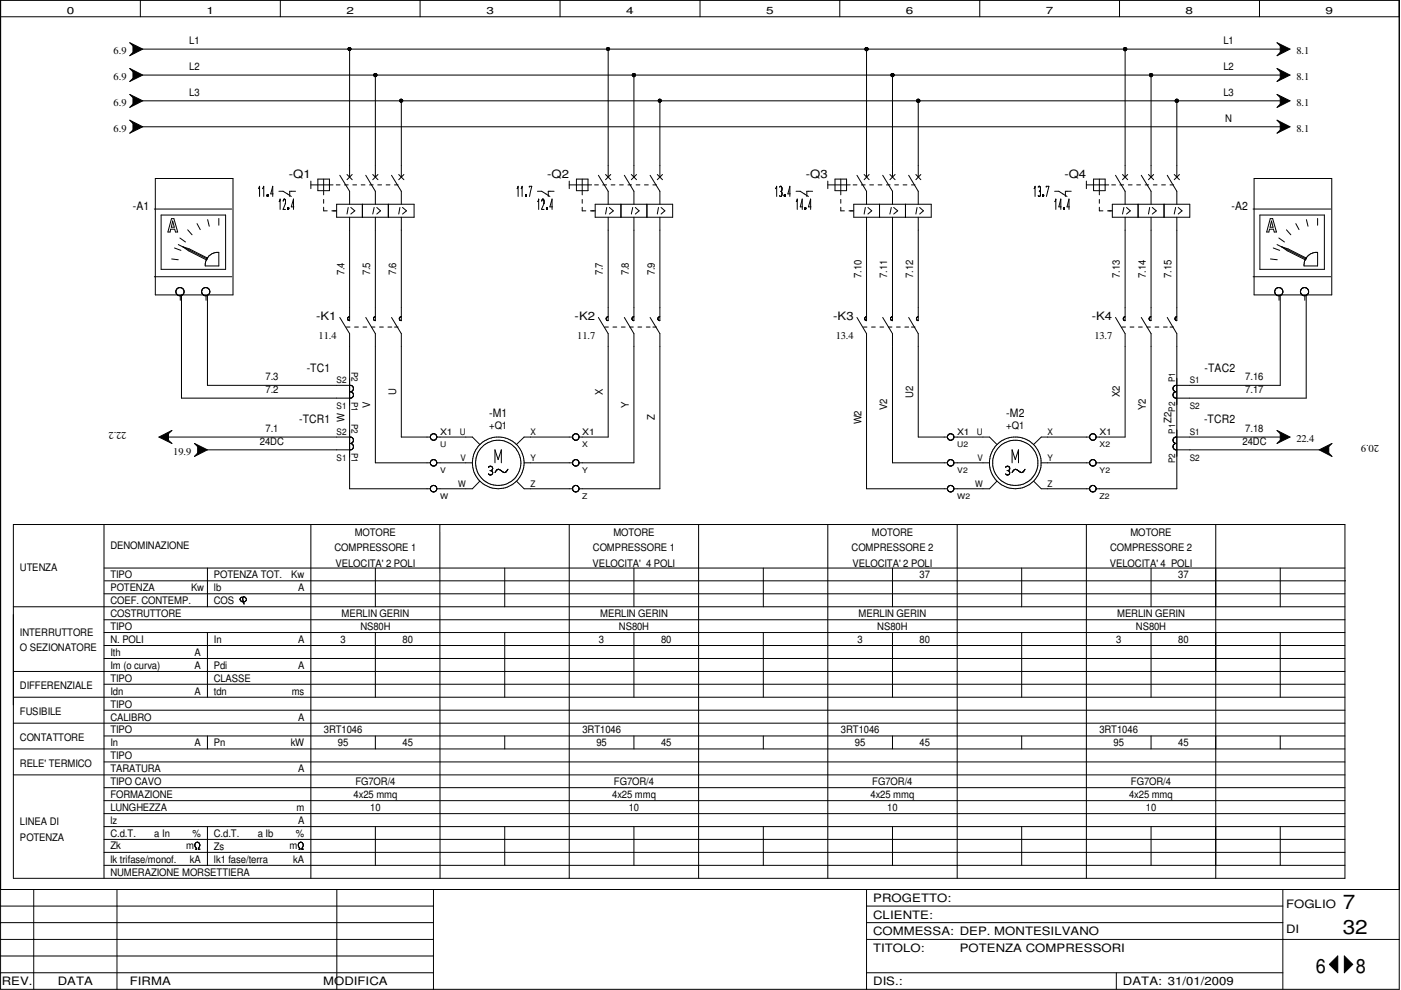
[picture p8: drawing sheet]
<svg xmlns="http://www.w3.org/2000/svg" width="297mm" height="210mm" viewBox="0 0 297 210" stroke-linecap="round" stroke-linejoin="round" font-family="sans-serif">
<g fill="none" stroke="#000" stroke-width=".21">
<path d="M.1 0h296.6v209.8h-296.6zM.1 3.6h296.6M27.5 9.1l2.8 1.3-2.8 1.4 .7-.7v-1.4zM27.5 14.5l2.8 1.4-2.8 1.4 .7-.7v-1.4zM29.8 0v3.6M30.3 10.4h241.1M30.3 15.9h241.1M59.4 0v3.6M74.1 10.4v27.1M79.6 15.9v21.6M89.1 0v3.6M118.7 0v3.6"/>
<path d="M128.9 10.4v27.1M134.4 15.9v21.6M148.4 0v3.6M178.1 0v3.6M183.7 10.4v27.1M189.2 15.9v21.6M207.7 0v3.6M237.4 0v3.6M238.5 10.4v27.1M244 15.9v21.6M267 0v3.6M270.8 9.1l2.7 1.3-2.7 1.4 .6-.7v-1.4z"/>
<path d="M270.8 14.5l2.7 1.4-2.7 1.4 .6-.7v-1.4zM27.5 20l2.8 1.4-2.8 1.4 .7-.7v-1.4zM27.5 25.5l2.8 1.4-2.8 1.3 .7-.6v-1.4zM30.3 21.4h241.1M30.3 26.9h241.1M32.9 37.8h16.5v24.7h-16.5zM65.9 38.4v1.6M65.9 39.2h4.7M67.4 38h2.4v2.4h-2.4zM68.6 38v2.4M71.3 39.2h.8M72 37.2l2.1 3.4v2.7"/>
<path d="M73 39.2h.8M73.6 37l1.1 1.1M74.7 37l-1.1 1.1M74.8 39.2h.8M76.6 39.2h.8M77.6 37.2l2 3.4v2.7M78.4 39.2h.7M79 37l1.1 1.1M80.1 39.2h.8M80.1 37l-1.1 1.1M81.9 39.2h.8M83 37.2l2.1 3.4v2.7"/>
<path d="M83.6 39.2h.8M84.5 37l1.1 1.1M85.1 21.4v16.1M85.6 37l-1.1 1.1M109.8 39.6l.1 2.1M109.8 39.7l-.2 .3M110.7 39.8l-.2 .2M110.7 39.5v2.2M110.7 39.6v.1M112.2 39.7v-.2h.5l-.4 2.2M120.7 38.4v1.6M120.7 39.2h4.7"/>
<path d="M122.2 38h2.5v2.4h-2.5zM123.4 38v2.4M126.1 39.2h.8M126.9 37.2l2 3.4v2.7M127.8 39.2h.8M128.4 37l1.1 1.1M129.5 37l-1.1 1.1M129.6 39.2h.8M131.4 39.2h.8M132.4 37.2l2 3.4v2.7M133.1 39.2h.8M133.9 37l1.1 1.1"/>
<path d="M134.9 39.2h.8M135 37l-1.1 1.1M136.6 39.2h.9M137.8 37.2l2.1 3.4v2.7M138.4 39.2h.8M139.4 37l1.1 1.1M139.9 21.4v16.1M140.5 37l-1.1 1.1M165.3 39.7l.3-.2 .2 .6-.2 .4 .2 .9-.2 .3-.3-.3M165.8 39.9v.1M175.5 38.4v1.6M175.5 39.2h4.8"/>
<path d="M177 38h2.5v2.4h-2.5zM178.3 38v2.4M180.9 39.2h.8M181.7 37.2l2 3.4v2.7M182.6 39.2h.8M183.2 37l1.1 1.1M184.3 37l-1.1 1.1M184.4 39.2h.8M186.2 39.2h.8M187.2 37.2l2 3.4v2.7M188 39.2h.7M188.7 37l1.1 1.1"/>
<path d="M189.7 39.2h.8M189.8 37l-1.1 1.1M191.5 39.2h.8M192.7 37.2l2 3.4v2.7M193.2 39.2h.8M194.2 37l1 1.1M194.7 21.4v16.1M195.2 37l-1 1.1M219.5 39.5v2.2M219.5 39.6l-.3 .4M220.1 39.7l.3-.2 .2 .3v.5l-.2 .3M221.8 39.7v-.2h.6l-.5 2.2"/>
<path d="M230.3 38.4v1.6M230.3 39.2h4.8M231.9 38h2.4v2.4h-2.4zM233.1 38v2.4M235.7 39.2h.8M236.5 37.2l2 3.4v2.7M237.4 39.2h.8M238 37l1.1 1.1M239.1 37l-1.1 1.1M239.2 39.2h.8M241 39.2h.8M242 37.2l2 3.4v2.7"/>
<path d="M242.8 39.2h.7M243.5 37l1.1 1.1M244.5 39.2h.8M244.6 37l-1.1 1.1M246.3 39.2h.8M247.5 37.2l2 3.4v2.7M248.1 39.2h.7M249 37l1.1 1.1M249.5 21.4v16.1M250.1 37l-1.1 1.1M265.9 37.8h16.5v24.7h-16.5zM270.8 20l2.7 1.4-2.7 1.4 .6-.7v-1.4z"/>
<path d="M270.8 25.5l2.7 1.4-2.7 1.3 .6-.6v-1.4zM32.7 44.3h16.4M32.7 58.7h16.4M34.2 45.6h13.6v11.5h-13.6zM36.4 46.4h.5l.8 2.8h-.5l-.2-.6h-.8l-.1 .6h-.5zM36.4 54.9l1.4 .2M36.6 46.9l.4 1.3h-.7zM37 52.6l1.4 .5M37.8 51.9l6.1 3M38.1 50.5l1.2 .8M38.8 52.3l1.4 .5 3.8 1.9-.2 .4-3.8-1.9zM39.8 48.7l.9 1.1"/>
<path d="M41.8 47.4l.7 1.3M44 46.6l.4 1.4M44.3 54.3l.3-.2a2.79 2.79 0 0 1 1.8-.6v2.9h-2.9a2.75 2.75 0 0 1 .8-2.1zM46.4 46.3v1.5M54.8 40l.2-.5v2.2M55.7 40l.2-.5v2.2M56.7 41.3l-.1 .1M56.7 41.2l-.1 .3M56.7 41.2l-.1 .2M56.8 41.2l-.1 .5M56.8 41.2l-.2 .3M56.8 41.2v.1"/>
<path d="M56.8 41.3v.3l-.1 .1M56.8 41.4l-.1 .3M56.8 41.5l-.1 .2M56.8 41.3l-.1 .3M57.9 41.1h-.5l.4-1.6v2.2M59.1 40.6h.9l1.8 1.1M59.3 42.5l-.1 .3M59.4 42.2v2.2M59.4 42.3l-.1 .1M60 42.7l.2-.4 .2-.1 .1 .9-.5 1.3h.5M60.2 42.2h.1M61 44h.1"/>
<path d="M61 44.4h.1M61.1 44h.1M61.1 44v.4M61.1 44l-.1 .1M61.1 44l-.1 .2M61.2 44h.1M61.2 44l-.2 .4M61.2 44l-.2 .3M61.2 44l-.1 .4M61.2 44.2l-.1 .2M61.2 44.1l-.1 .3M62.3 43.9h-.5l.4-1.7v2.2"/>
<path d="M62.6 40.6h-1.2v1.1M68.6 40.6v.7M68.6 42.3v.8M68.6 43.9v.8h.8M70.4 44.7h1M71.4 43.3h16.4v2.8h-16.4zM73.8 44l-.2 1.4M74.1 46.1v21.9l-.4-.3 .2-.5M74.4 44l.8 .7-.8 .7M76.8 43.3v2.8M79.3 44l-.3 1.4M79.6 46.1v21.9l-.4-.3v-.4l.3-.1"/>
<path d="M79.9 44l.8 .7-.8 .7M82.3 43.3v2.8M84.8 44l-.3 1.4M85.1 46.1v21.9l-.3-.1M85.3 44l.9 .7-.9 .7M111.5 41.6v.1M111.5 41.2h.1M111.5 41.7h.1M111.5 41.2v.4M111.5 41.7l.1-.2v.2M111.5 41.2v.3l.1-.3M111.5 41.2v.2"/>
<path d="M111.6 41.2v.1M111.6 41.3h.1M111.6 41.3l-.1 .3M111.6 41.2l-.1 .4M111.6 41.3v.4M111.6 41.4l-.1 .3M111.6 41.3l-.1 .4M114 40.6h.8l1.8 1.1M114.2 42.2v2.2M114.2 42.3l-.2 .5M115.3 42.4a2.52 2.52 0 0 1-.5 2h.6M115.3 42.3l-.2-.1-.3 .5"/>
<path d="M115.3 42.3v.1M115.3 42.5h.1M115.4 43.1h-.1M115.9 44.4h.1M115.9 44h.1M115.9 44v.4M115.9 44v.1M115.9 44v.3l.1-.3M115.9 44v.2M116 44.1h.1M116 44v.1M116 44l-.1 .4"/>
<path d="M116 44.3l-.1 .1M116 44.1v.2M116 44.2l-.1 .2M116 44.1l-.1 .3M117.1 43.9h-.5l.4-1.7v2.2M117.5 40.6h-1.3v1.1M123.4 43.9v.8h.8M123.4 40.6v.7M123.4 42.3v.8M125.2 44.7h1M126.2 43.3h16.4v2.8h-16.4zM128.6 44l-.2 1.4"/>
<path d="M128.9 46.1v21.9l-.3-.2v-.4l.3-.3M129.2 44l.8 .7-.8 .7M131.7 43.3v2.8M134.2 44l-.3 1.4M134.4 46.1v21.9l-.3-.2M134.7 44l.8 .7-.8 .7M137.2 43.3v2.8M139.6 44l-.2 1.4M139.9 46.1v21.9l-.3-.1-.1-.5M140.2 44l.8 .7-.8 .7M164.4 40l.3-.5v2.2M165.5 40.6h.1"/>
<path d="M165.7 40.5h.1M165.7 40.7h.1M165.8 41.2h.1M166.3 41.6h.1M166.3 41.2h.1M166.3 41.7h.1M166.3 41.2v.4M166.3 41.6v.1M166.3 41.2v.2M166.4 41.2l-.1 .3M166.4 41.2l-.1 .2M166.4 41.3h.1"/>
<path d="M166.4 41.2v.1M166.4 41.3l-.1 .3M166.4 41.2l-.1 .4M166.5 41.3l-.1 .4M166.5 41.5l-.1 .2M166.5 41.4l-.1 .3M166.5 41.4l-.2 .3M166.5 41.3l-.2 .3M167.6 41.1h-.6l.5-1.6v2.2M168.8 40.6h.9l1.7 1.1M169 42.2v2.2M169 42.3l-.2 .5"/>
<path d="M170.2 43.9h-.5l.4-1.7v2.2M170.7 44.4h.1M170.7 44.4l.1-.3-.1 .3M170.7 44.2l.1-.2-.1 .3M170.7 44h.1M170.7 44v.4M170.7 44v.2M170.7 44v.1M170.8 44l-.1 .4M170.8 44.2h.1M170.8 44.1h.1M170.9 44.2l-.1 .2v-.2"/>
<path d="M170.9 44.2l-.2 .2M170.9 44.1l-.2 .3M172 43.9h-.6l.5-1.7v2.2M172.3 40.6h-1.2v1.1M178.3 43.9v.8h.7M178.3 40.6v.7M178.3 42.3v.8M180 44.7h1M181 43.3h16.4v2.8h-16.4zM183.5 44l-.3 1.4M183.7 46.1v21.9l-.4-.3 .1-.3M184 44l.8 .7-.8 .7"/>
<path d="M186.5 43.3v2.8M189 44l-.3 1.4M189.2 46.1v21.9l-.3-.2M189.5 44l.8 .7-.8 .7M192 43.3v2.8M194.4 44l-.2 1.4M194.7 46.1l-.1 21.9-.3-.3v-.3l.4-.3M195 44l.8 .7-.8 .7M220.3 40.6h.2M220.5 40.6l.1 .1M220.5 40.5h.1M220.6 40.7l-.1 .9-.2 .1-.2-.3"/>
<path d="M220.6 40.7h.1M221.1 41.6v.1M221.1 41.2h.1M221.1 41.7h.1M221.1 41.2v.4M221.1 41.2v.2M221.2 41.3h.1M221.2 41.2v.1M221.2 41.3l-.1 .3M221.2 41.2l-.1 .4M221.2 41.2l-.1 .2M221.3 41.3l-.1 .4"/>
<path d="M221.3 41.4l-.1 .3M221.3 41.4l-.2 .3M221.3 41.3l-.2 .4M223.6 40.6h.9l1.7 1.1M223.8 42.5v.1M223.8 42.6l-.2 .2M223.9 42.2v2.2M223.9 42.3l-.1 .2M225 43.9h-.5l.4-1.7v2.2M225.5 44.2h.1M225.5 44.1h.1M225.5 44.4l.1-.4-.1 .4"/>
<path d="M225.5 44v.3M225.5 44v.2M225.5 44v.1M225.6 44.1l-.1 .3M225.6 44.2l-.1 .2M225.6 44h-.1v.4M225.6 44.1h.1M225.6 44v.1M225.6 44l-.1 .3M225.7 44.1l-.1 .1M225.7 44.2l-.2 .2M225.7 44.1l-.2 .3"/>
<path d="M226.7 43.9h-.5l.4-1.7v2.2M227.1 40.6h-1.2v1.1M233.1 43.9v.8h.7M233.1 40.6v.7M233.1 42.3v.8M234.8 44.7h1M235.8 43.3h16.5v2.8h-16.5zM238.3 44l-.3 1.4M238.5 46.1v21.9l-.2-.1M238.8 44l.8 .7-.8 .7M241.3 43.3v2.8M243.8 44l-.3 1.4"/>
<path d="M244 46.1v21.9l-.3-.2M244.3 44l.8 .7-.8 .7M246.8 43.3v2.8M249.3 44l-.3 1.4M249.5 46.1v21.9l-.4-.3 .1-.3M249.8 44l.8 .7-.8 .7M265.7 44.3h16.4M265.7 58.7h16.4M267.1 45.6h13.7v11.5h-13.7zM269.3 46.4h.5l.8 2.8h-.4l-.2-.6h-.8l-.2 .6h-.4zM269.4 54.9l1.4 .2M269.6 46.9l.3 1.3h-.6z"/>
<path d="M270 52.6l1.3 .5M270.8 51.9l6.1 3M271.1 50.5l1.2 .8M271.7 52.3l1.4 .5 3.9 1.9-.2 .4-3.9-1.9zM272.7 48.7l1 1.1M274.7 47.4l.7 1.3M277 46.6l.3 1.4M277.3 54.3l.4-.3a2.42 2.42 0 0 1 1.7-.5v2.9h-2.9l.1-1.1zM279.4 46.3v1.5M37.3 62h.1M37.4 62.2h.1M37.5 62.4h.1"/>
<path d="M37.5 61.3a.87 .87 0 0 1 1.3 0M37.5 61.3l-.2 .4 .2 .7M37.5 61.3h.1M37.5 62.4l.4 .3h.5l.4-.3M38.2 62.7v1M38.5 62.5v21.9h36M38.8 62.4h.1M38.8 61.3l.2 .4-.2 .7M38.8 61.3h.1M39 62h.1M42.8 62h.1M43 62.4h.1"/>
<path d="M43 61.3l.6-.3 .7 .3M43 61.3l-.2 .4 .2 .7M43 61.3h.1M43 62.4l.4 .3h.5l.3-.3M43.3 62.7h.1M43.7 62.7v1M43.9 61h.1M44 62.5v19.2h30.5M44.2 62.4h.1M44.3 61.3l.2 .4-.2 .7M44.3 61.3h.1M44.4 62.2h.1"/>
<path d="M44.5 62h-.1M72 67.3l2.1 3.4v32.9h17.1M73.4 69.3h.8M73.9 67.2h.1M74 67.2h-.1M75.2 69.3h.8M77 69.3h.8M77.6 67.3l2 3.4v27.4h11.6M78.7 69.3h.8M79.2 67.8h.1M79.3 67.9h.1M79.6 67.1l-.1 .1"/>
<path d="M80.5 69.3h.8M82.2 69.3h.9M83 67.3l2.1 3.4v22h6.1M83.6 69.3h.8M84.7 67.3v.1M84.8 67.9h.1M84.8 67.2h.1M85 67.1v.1M85.1 67.1l-.4 .3 .1 .5M126.9 67.3l2 3.4v22h-6.1M128.2 69.3h.8M128.5 67.4h.1"/>
<path d="M128.5 67.7h.1M128.7 67.2h.1M128.9 67.1v.1M130 69.3h.8M131.7 69.3h.8M132.4 67.3l2 3.4v27.4h-11.6M133.5 69.3h.8M134 67.4h.1M134 67.7l.1 .1M134.4 67.1v.1M134.4 67.1l-.3 .2v.5M135.3 69.3h.8"/>
<path d="M137 69.3h.8M137.8 67.3l2.1 3.4v32.9h-17.1M138.4 69.3h.8M139.5 67.7h.1M139.5 67.4h.1M139.9 67.1l-.1 .1M139.9 67.1l-.4 .3M181.7 67.3l2 3.4v32.9h17.2M183 69.3h.8M183.4 67.4h.1M183.4 67.9h.1M183.7 67.1l-.3 .3"/>
<path d="M184.8 69.3h.8M186.6 69.3h.8M187.2 67.3l2 3.4v27.4h11.7M188.3 69.3h.8M188.8 67.4h.1M188.9 67.3h.1M188.9 67.8h.1M189.2 67.1v.1M189.2 67.1l-.4 .4 .1 .3M190.1 69.3h.8M191.9 69.3h.8M192.7 67.3l2 3.4v22h6.2"/>
<path d="M193.2 69.3h.8M194.3 67.8h.1M194.3 67.4h.1M236.5 67.3l2 3.4v22h-6.1M237.9 69.3h.7M238.2 67.4h.1M238.3 67.9h.1M238.5 67.2l-.3 .2 .1 .5M238.5 67.1v.1M239.6 69.3h.8M241.4 69.3h.8M242 67.3l2 3.4v27.4h-11.6"/>
<path d="M243.2 69.3h.7M243.7 67.8h.1M243.8 67.2h.1M244 67.1v.1M244 67.1l-.3 .2v.5M244.9 69.3h.8M246.7 69.3h.8M247.5 67.3l2 3.4v32.9h-17.1M248.1 69.3h.7M249.2 67.4h.1M249.2 67.3h.1M249.2 67.3v.1"/>
<path d="M249.5 67.1l-.2 .2M270.3 61.9v.1M270.3 61.7v.1M270.3 62.1v.1M270.5 61.2h.1M271.2 62.7v1M271.4 62.5v19.2h-22.2l-.5 .4 .1 .6M271.5 62.6h.1M271.6 61.1h.1M271.7 62.4h.1M271.8 61.3h.1M271.9 62.1v-.7l-.4-.4h-.7l-.4 .4-.1 .7 .2 .3 .4 .3 .6-.1"/>
<path d="M271.9 62.1h.1M271.9 62.1l-.3 .5M271.9 61.6h.1M275.7 61.9l.1 .1M275.8 61.7l-.1 .1M275.8 62.2v.1M276 61.2v.1M276.2 62.6h.1M276.2 61h.1M276.6 62.7v1M276.9 62.5v21.9h-27.8a.7 .7 0 0 1-.4-1h.1M277 62.6h.1"/>
<path d="M277.2 62.4h.1M277.2 62.4l-.2 .2M277.4 62.1l-.2 .3M277.4 61.6v.5M277.4 62.1h.1M277.4 61.6a.93 .93 0 0 0-1.3-.5l-.3 .5 .1 .8 .5 .3 .6-.1M33.7 92.7l2.7-1.4-.7 .6v1.4l.7 .7zM35.7 92.7h38.8M41.2 94l2.8 1.4-2.8 1.4 .7-.7v-1.4zM74.2 83.1h.2M74.2 94h.2M74.4 83.1l.5 .3v.6"/>
<path d="M74.4 94l.3 .1 .2 .4-.1 .6-.3 .3M74.5 84.4h.1M74.5 81.7h.1M74.5 92.7h.1M74.5 95.3l-30.5 .1M74.5 81.7l.4 .4M74.5 92.7l.4 .4v.4l-.2 .4-.3 .1M74.5 93.9h.1M74.6 92.8h.1M74.6 83.2h.1M74.6 82.9h.1M74.7 82.8v.1"/>
<path d="M74.7 83.2v.1M74.8 83.3h.1M74.8 82.7v.1M74.8 83.4h.1M74.8 93h.1M74.8 82.8l-.4 .3M74.9 84l-.4 .4M74.9 82.1h.1M74.9 82.1l-.1 .6M74.9 84h.1M74.9 95h.1M91.2 98.1l.2 .5"/>
<path d="M91.3 98.5h.1M91.3 93l.3 .2M91.4 98.6l.1 .1M91.4 92.3l-.2 .3 .2 .4M91.5 93.2h.1M91.5 97.6l-.3 .5M91.5 97.6h.1M91.6 93.2v.1M91.6 98.7h.1M91.7 92h.1M91.8 97.5h-.1M92.1 97.5h.1"/>
<path d="M92.2 92l.2 .2M92.2 97.5l-.6 .1M92.2 97.5l.4 .4-.1 .6M92.2 92h-.2a.6 .6 0 0 0-.7 .4M92.2 93.3h.1M92.2 97.5h.1M92.4 92.2h.1M92.4 92.2l.2 .2a.81 .81 0 0 1-.4 .9h-.6M92.5 98.6l-.4 .2-.5-.1M92.5 93h.1M92.5 98.5v.1M92.5 92.3v.1"/>
<path d="M92.6 92.5h.1M92.6 98h.1M92.6 92.7h7.6l1.5 1.5M92.6 98.1h7.6M92.6 92.8h.1M92.6 98.2v.1M103.7 98.9a.47 .47 0 0 1 .6 .1 .47 .47 0 0 1 0 .6l-.5 .2M103.7 98.9l-.1 .2M103.8 98.9h.1M104.1 99.8h.1M104.2 99.8l.2 .2v.4l-.3 .3-.5-.2M104.2 98.9h.1"/>
<path d="M104.2 99.8h.1M104.3 99.9h.1M104.4 99.1h.1M104.9 98.1v-2.7l.7 2.1 .7-2.1v2.7M105.2 99.7l.2-.1a.47 .47 0 0 1 .7 .1l.7 .5 .4-.1 .3-.3M105.2 99.8l-.2 .3M105.2 99.7v.1M105.5 99.5v.1M105.8 99.5l.1 .1M106 99.6h.1M106.2 99.7v.1M106.4 99.9h.1"/>
<path d="M107.6 99.7h-.1M107.7 99.5l-.2 .3M111.1 98.1h10.3M121.4 92.7h-10.3l-1.6 1.5M121.4 92.8l.1 .1M121.4 98.3l.1 .1M121.5 92.4l-.1 .1M121.5 97.9l-.1 .1M121.5 92.2v.8l.1 .2M121.5 92.2h.1M121.6 93.2h.1M121.7 97.6h.1"/>
<path d="M121.8 92h.6l.3 .5a.62 .62 0 0 1-.4 .8l-.6-.1M121.9 92l-.4 .2M121.9 97.5h.1M122.3 97.5l.4 .3-.1 .7M122.3 92h.1M122.3 97.5h-.5l-.3 .3v.7l.4 .3h.5l.2-.2M122.4 93.3h.1M122.4 92.1h.1M122.5 97.6h.1M122.6 97.6v.1M122.6 92.2v.1M122.6 93h.1"/>
<path d="M122.6 98.5v.1M200.9 92.8l.2 .4M200.9 92.5h.1M200.9 98h.1M201 92.3v.1M201 98.4v.1M201 98.6l.4 .2 .5-.1M201 93h.1M201 98.5v.1M201.1 93.2h.1M201.1 92.2h.1M201.1 92.2l-.2 .2v.5"/>
<path d="M201.2 93.3h.1M201.2 97.5h.1M201.2 92h.6M201.3 97.5l-.4 .4 .1 .6M201.3 97.5l.6 .1M201.3 92l-.2 .2M201.4 97.5h-.1M201.7 97.5h.1M201.8 92l.3 .2M201.8 97.5h.1M201.9 98.7h.1M201.9 97.6h.1"/>
<path d="M202 93.2h.1M202 97.6l.3 .5M202.1 92.2h.1M202.1 93v.1M202.1 92.2l.2 .5M202.3 92.7h7.5l1.6 1.5M202.3 98.1h7.5M202.3 92.7l-.1 .3-.4 .3-.7-.1M202.3 98.1l-.3 .6M213.2 99.1a.47 .47 0 0 1 .8-.1v.5M213.3 99h.1M213.4 98.9h.1"/>
<path d="M213.8 99.8l.3 .3-.1 .4-.5 .2-.3-.2M213.9 98.9h.1M213.9 99h.1M213.9 99.9h.1M214 99.6l-.5 .2M214 99.5v.1M214.6 98.1v-2.7l.7 2.1 .6-2.1v2.7M214.8 99.9h.1M215.1 99.5v.1M215.5 99.5l.1 .1M215.6 99.6h-.6l-.4 .6M215.6 99.6h.1"/>
<path d="M215.6 99.6l.3 .2M215.8 99.7l.2 .2M216 99.9h.1M217.1 99.8h.1M217.3 99.5v.1M217.3 99.5l-.5 .7h-.4l-.3-.3M220.8 98.1h10.2M231 92.7h-10.2l-1.6 1.5M231.1 92.9v.1M231.1 93l.2 .3M231.1 98.6h.1M231.1 98.5l-.1-.3 .1-.4 .3-.3h.5l.4 .3 .1 .4-.1 .3"/>
<path d="M231.1 93h.1M231.2 98.6a.7 .7 0 0 0 1.1 0M231.3 93.3h.1M231.3 97.5h.1M231.6 97.5h-.1M231.9 92h.1M232 92l.4 .5-.1 .5a.67 .67 0 0 1-.9 .3M232 93.3h.1M232 92h-.2a.74 .74 0 0 0-.8 .5l.1 .5M232.2 92.2h.1M232.3 92.2v.1M232.3 93h.1"/>
<path d="M232.3 98.5v.1M232.3 98.4v.1M248.8 82.8l.5 .3M248.8 82.7v.1M248.8 83.4h.1M248.8 84.1h.1M248.8 93h.1M248.8 94.3v.1M248.8 83.3h.1M248.8 94.3h.1M248.8 83.3v.1M249 93.9l.3 .1"/>
<path d="M249 92.8a.6 .6 0 0 0-.2 .9l.2 .2M249 92.8h.1M249 93.9h.1M249 84.3h.1M249.3 94l-.1 .1a.66 .66 0 0 0-.5 .8l.5 .5h30.5M249.3 83.1l-.4 .2M249.3 83.1h.1M249.3 94h.1M270.8 91.3l2.7 1.4-2.7 1.3 .6-.7v-1.4zM271.4 92.7h-22.2l-.2 .1M279.7 95.4l2.7-1.4-.7 .7v1.4l.7 .7zM2.8 111.2h282.4v75h-282.4z"/>
<path d="M22.1 111.2v75M65.9 111.2v75M91.3 103.9l.1 .1M91.4 104l.2 .2M91.4 103.3h-.1M91.6 104.2h.1M91.9 102.9l-.1 .1M92 102.9v.1M92.2 104.2h.1M92.3 103h.1M92.4 103.1l-.2-.1-.8 .1-.2 .4 .2 .5M92.4 103.1h.1"/>
<path d="M92.4 103.1l.2 .3a.81 .81 0 0 1-.4 .9l-.6-.1M92.5 103.2v.1M92.5 104h.1M92.6 103.5h.1M92.6 103.7v.1M93.3 111.2v75M101.7 102l-1.5 1.6h-7.6M104.2 100.6h.1M104.4 100.5h.1M105 100l-.1 .2M106.6 100.1h.1M106.9 100.2h.1"/>
<path d="M107.1 100.2h-.1M109.5 102l1.6 1.6h10.3M120.7 111.2v75M121.4 103.8h.1M121.5 103.4h-.1M121.5 103.2h.1M121.6 103.1h.1M121.6 104.1h.1M121.7 104.2h.1M121.8 103h.1M122 102.9v.1M122.3 103h.1"/>
<path d="M122.4 103h-.5l-.4 .3v.6l.1 .2M122.4 103h.1M122.5 103l.3 .5-.2 .5M122.6 104l-.5 .3-.4-.2M122.6 104h.1M148.1 111.2v75M175.5 111.2v75M200.9 103.8h.1M200.9 103.4l.1 .6M201 103.9h.1M201 104h.1M201 104l.1 .1"/>
<path d="M201.1 104.1h.1M201.1 103.1h.1M201.1 103.1l-.2 .4M201.1 103.1l.2-.1h.5l.3 .2 .2 .4M201.5 102.9v.1M201.6 102.9l.1 .1M202 104.1h.1M202 103.1h.1M202.1 104v.1M202.2 103.3h.1M202.3 103.6l-.1 .3-.4 .4-.7-.2M202.9 111.2v75"/>
<path d="M211.4 102l-1.6 1.6h-7.5M214.6 100.2h.1M214.6 100.1h.1M216.4 100.1h.1M216.5 100.2h.1M216.7 100.2h.1M216.9 100.1h.1M219.2 102l1.6 1.6h10.2M230.3 111.2v75M231.1 103.2v.1M231.1 104h.1M231.2 103.1h.1"/>
<path d="M231.3 104.2h.1M231.6 102.9v.1M231.8 102.9v.1M232 103h-.7l-.3 .7 .4 .6h.6l.3-.3M232 103h.1M232 103l.4 .5-.1 .5M232.3 104h.1M257.8 111.2v75M2.8 128.7h282.4M22.1 120.4h263.1M22.1 125.9h263.1M22.1 131.4h263.1"/>
<path d="M22.1 134.1h263.1M22.1 136.9h263.1M22.1 139.6h263.1M22.2 123.1h263.1M44 120.4v8.3M44 134.1v13.7M51 126.8v.1M51.3 126.6l-.4 .5 .4 .5h.5M51.5 126.6h.1M51.6 127.7l.2 .4M51.8 127.6h.1M51.9 127.6a.57 .57 0 0 0 .3-.8l-.4-.3-.3 .2 .1 1.1"/>
<path d="M79.6 120.4v8.3M79.6 134.1v13.7M107 120.4v8.3M107 134.1v13.7M134.4 120.4v8.3M134.4 134.1v13.7M161.8 120.4v8.3M161.8 134.1v13.7M189.2 120.4v8.3M189.2 134.1v13.7M216.6 120.4v8.3M216.6 134.1v13.7"/>
<path d="M244 120.4v8.3M244 134.1v13.7M271.4 120.4v8.3M271.4 134.1v13.7M2.8 153.3h282.4M2.8 158.8h282.4M2.8 142.4h282.4M2.8 147.8h282.4M22.1 150.6h263.1M22.1 156h263.1M22.1 145.1h263.1M44 156v2.8"/>
<path d="M79.6 156v2.8M107 156v2.8M134.4 156v2.8M161.8 156v2.8M189.2 156v2.8M216.6 156v2.8M244 156v2.8M271.4 156v2.8M2.8 164.3h282.4M22.1 161.5h263.1M22.1 167h263.1M22.1 169.8h263.1"/>
<path d="M22.1 172.5h263.1M22.1 175.3h263.1M22.1 178h263.1M41.6 179.7v.1M41.7 179.9v.1h-.3M41.7 179.9h.1M41.7 178.6h-.1M42.1 178.7a.52 .52 0 0 0-.8 .3v.4l.4 .5M42.1 178.7h.1M42.2 178.7l.1 .2-.1 .8M42.2 179.7l-.1 .4M42.2 179.7h.1"/>
<path d="M42.3 179l.1 .1M42.4 179.3l-.1 .1M44 175.3v8.2M63.3 178.9h.1M63.5 178.6h.4l.4 .3M63.6 179.9v.1M63.6 178.6l-.4 .4v.4l.4 .5M63.9 178.6h.1M64 179.8v.2h.3M64.1 179.7h.1M64.1 179.7l-.1 .2M64.2 178.9l.1 .4-.2 .4"/>
<path d="M79.6 175.3v8.2M107 175.3v8.2M134.4 175.3v8.2M161.8 175.3v8.2M189.2 175.3v8.2M216.6 175.3v8.2M244 175.3v8.2M271.4 175.3v8.2M.1 188.6h296.6M.1 199.2h91.8M.1 195.6h91.8M.1 192.1h91.8"/>
<path d="M7.2 188.6v21.2M22.1 180.7h263.1M22.1 183.5h263.1M24.8 188.6v21.2M42.1 180.1h.1M42.4 180l-.2 .1M63.3 180h.3M63.6 180h.1M71.4 188.6v21.2M91.9 188.6v21.2M183.7 199.2h113M183.7 195.6h88.3"/>
<path d="M183.7 192.1h88.3M183.7 188.6v21.2M272 188.6v21.2M.1 202.7h91.8M.1 206.2h91.8M183.7 206.2h88.3M236.7 206.2v3.6M281.9 204.5l1.7-1.8v3.5zM285 202.7l1.8 1.8-1.8 1.7z"/>
<circle cx="74.1" cy="10.4" r=".32"/>
<circle cx="79.6" cy="15.9" r=".34"/>
<circle cx="128.9" cy="10.4" r=".32"/>
<circle cx="134.4" cy="15.9" r=".34"/>
<circle cx="183.7" cy="10.4" r=".34"/>
<circle cx="189.2" cy="15.9" r=".34"/>
<circle cx="238.5" cy="10.4" r=".34"/>
<circle cx="244" cy="15.9" r=".34"/>
<circle cx="85.1" cy="21.4" r=".32"/>
<circle cx="139.9" cy="21.4" r=".32"/>
<circle cx="194.7" cy="21.4" r=".34"/>
<circle cx="249.5" cy="21.4" r=".34"/>
<circle cx="105.6" cy="98.1" r="4.8"/>
<circle cx="105.6" cy="98.1" r="5.5"/>
<circle cx="215.2" cy="98.1" r="4.8"/>
<circle cx="215.3" cy="98.1" r="5.5"/>
</g>
<g fill="#000">
<path d="M281.9 204.5l1.7-1.8v3.5zM285 202.7l1.8 1.8-1.8 1.7z"/>
<path d="M27.5 9.1l2.8 1.3-2.8 1.4 .7-.7v-1.4z" fill-rule="evenodd"/>
<path d="M27.5 14.5l2.8 1.4-2.8 1.4 .7-.7v-1.4z" fill-rule="evenodd"/>
<path d="M270.8 9.1l2.7 1.3-2.7 1.4 .6-.7v-1.4z" fill-rule="evenodd"/>
<path d="M270.8 14.5l2.7 1.4-2.7 1.4 .6-.7v-1.4z" fill-rule="evenodd"/>
<path d="M27.5 20l2.8 1.4-2.8 1.4 .7-.7v-1.4z" fill-rule="evenodd"/>
<path d="M27.5 25.5l2.8 1.4-2.8 1.3 .7-.6v-1.4z" fill-rule="evenodd"/>
<path d="M270.8 20l2.7 1.4-2.7 1.4 .6-.7v-1.4z" fill-rule="evenodd"/>
<path d="M270.8 25.5l2.7 1.4-2.7 1.3 .6-.6v-1.4z" fill-rule="evenodd"/>
<path d="M33.7 92.7l2.7-1.4-.7 .6v1.4l.7 .7z" fill-rule="evenodd"/>
<path d="M41.2 94l2.8 1.4-2.8 1.4 .7-.7v-1.4z" fill-rule="evenodd"/>
<path d="M270.8 91.3l2.7 1.4-2.7 1.3 .6-.7v-1.4z" fill-rule="evenodd"/>
<path d="M279.7 95.4l2.7-1.4-.7 .7v1.4l.7 .7z" fill-rule="evenodd"/>
<circle cx="74.1" cy="10.4" r=".32"/>
<circle cx="79.6" cy="15.9" r=".34"/>
<circle cx="128.9" cy="10.4" r=".32"/>
<circle cx="134.4" cy="15.9" r=".34"/>
<circle cx="183.7" cy="10.4" r=".34"/>
<circle cx="189.2" cy="15.9" r=".34"/>
<circle cx="238.5" cy="10.4" r=".34"/>
<circle cx="244" cy="15.9" r=".34"/>
<circle cx="85.1" cy="21.4" r=".32"/>
<circle cx="139.9" cy="21.4" r=".32"/>
<circle cx="194.7" cy="21.4" r=".34"/>
<circle cx="249.5" cy="21.4" r=".34"/>
</g>
<g font-size="4.2">
<text x="284.7" y="192.8">7</text>
<text x="284.7" y="198.1">32</text>
<text x="279" y="206.2">6</text>
<text x="287.5" y="206.2">8</text>
</g>
<g font-size="2.5">
<text x="61.3" y="37.7">-Q1</text>
<text x="116" y="37.7">-Q2</text>
<text x="170.9" y="37.7">-Q3</text>
<text x="225.7" y="37.7">-Q4</text>
<text x="28.1" y="44.5">-A1</text>
<text x="261.1" y="44.5">-A2</text>
<text x="67" y="67.9">-K1</text>
<text x="121.8" y="67.9">-K2</text>
<text x="176.7" y="67.9">-K3</text>
<text x="231.5" y="67.9">-K4</text>
<text x="65.1" y="78.8">-TC1</text>
<text x="255.4" y="78.8">-TAC2</text>
<text x="63.5" y="89.8">-TCR1</text>
<text x="103.7" y="88.4">-M1</text>
<text x="213.4" y="88.4">-M2</text>
<text x="255.3" y="89.8">-TCR2</text>
<text x="185.1" y="191.2">PROGETTO:</text>
<text x="185.1" y="194.8">CLIENTE:</text>
<text x="272.7" y="192.4">FOGLIO</text>
<text x="272.7" y="197.7">DI</text>
<text x="185.1" y="201.8">TITOLO:</text>
<text x="185.1" y="198.3">COMMESSA: DEP. MONTESILVANO</text>
<text x="203.5" y="201.8">POTENZA COMPRESSORI</text>
<text x=".4" y="208.9">REV.</text>
<text x="12.3" y="208.9">DATA</text>
<text x="27.5" y="208.9">FIRMA</text>
<text x="68.5" y="208.9">MODIFICA</text>
<text x="185.1" y="208.9">DIS.:</text>
<text x="238.1" y="208.9">DATA: 31/01/2009</text>
</g>
<g font-size="2.2">
<text x="24.1" y="11.5">6.9</text>
<text x="40.1" y="9.3">L1</text>
<text x="259.4" y="9.3">L1</text>
<text x="274.9" y="11.5">8.1</text>
<text x="24.1" y="17">6.9</text>
<text x="40.1" y="14.8">L2</text>
<text x="259.4" y="14.8">L2</text>
<text x="274.9" y="17">8.1</text>
<text x="24.1" y="22.5">6.9</text>
<text x="40.1" y="20.3">L3</text>
<text x="259.4" y="20.3">L3</text>
<text x="274.9" y="22.5">8.1</text>
<text x="24.1" y="28">6.9</text>
<text x="259.8" y="25.8">N</text>
<text x="274.9" y="28">8.1</text>
<text x="73" y="58.4" transform="rotate(-90 73 58.4)">7.4</text>
<text x="78.5" y="58.4" transform="rotate(-90 78.5 58.4)">7.5</text>
<text x="84" y="58.4" transform="rotate(-90 84 58.4)">7.6</text>
<text x="127.8" y="58.4" transform="rotate(-90 127.8 58.4)">7.7</text>
<text x="133.3" y="58.4" transform="rotate(-90 133.3 58.4)">7.8</text>
<text x="138.8" y="58.4" transform="rotate(-90 138.8 58.4)">7.9</text>
<text x="182.7" y="58.9" transform="rotate(-90 182.7 58.9)">7.10</text>
<text x="188.1" y="58.9" transform="rotate(-90 188.1 58.9)">7.11</text>
<text x="193.6" y="58.9" transform="rotate(-90 193.6 58.9)">7.12</text>
<text x="237.4" y="58.9" transform="rotate(-90 237.4 58.9)">7.13</text>
<text x="242.9" y="58.9" transform="rotate(-90 242.9 58.9)">7.14</text>
<text x="248.4" y="58.9" transform="rotate(-90 248.4 58.9)">7.15</text>
<text x="67.6" y="71.8">11.4</text>
<text x="122.4" y="71.8">11.7</text>
<text x="177.2" y="71.8">13.4</text>
<text x="232" y="71.8">13.7</text>
<text x="56.3" y="83.3">7.2</text>
<text x="56.3" y="80.6">7.3</text>
<text x="84" y="83.8" transform="rotate(-90 84 83.8)">U</text>
<text x="127.8" y="83.7" transform="rotate(-90 127.8 83.7)">X</text>
<text x="264" y="80.6">7.16</text>
<text x="264" y="83.3">7.17</text>
<text x="73" y="89.5" transform="rotate(-90 73 89.5)">W</text>
<text x="78.5" y="86.4" transform="rotate(-90 78.5 86.4)">V</text>
<text x="133.3" y="86.4" transform="rotate(-90 133.3 86.4)">Y</text>
<text x="138.8" y="89.2" transform="rotate(-90 138.8 89.2)">Z</text>
<text x="188.1" y="87" transform="rotate(-90 188.1 87)">V2</text>
<text x="193.6" y="84.3" transform="rotate(-90 193.6 84.3)">U2</text>
<text x="237.4" y="84.2" transform="rotate(-90 237.4 84.2)">X2</text>
<text x="242.9" y="87" transform="rotate(-90 242.9 87)">Y2</text>
<text x="248.4" y="89.7" transform="rotate(-90 248.4 89.7)">Z2</text>
<text x="26.8" y="91.6" transform="rotate(180 26.8 91.6)">22.2</text>
<text x="55.1" y="94.3">24DC</text>
<text x="56.3" y="91.6">7.1</text>
<text x="103.7" y="91">+Q1</text>
<text x="182.7" y="90" transform="rotate(-90 182.7 90)">W2</text>
<text x="213.4" y="91">+Q1</text>
<text x="263.4" y="94.3">24DC</text>
<text x="264" y="91.6">7.18</text>
<text x="274.9" y="93.7">22.4</text>
<text x="292.4" y="94.3" transform="rotate(180 292.4 94.3)">20.9</text>
<text x="36.7" y="96.5">19.9</text>
<text x="75.2" y="113.6">MOTORE</text>
<text x="130" y="113.6">MOTORE</text>
<text x="184.9" y="113.6">MOTORE</text>
<text x="239.7" y="113.6">MOTORE</text>
<text x="23.4" y="116.5">DENOMINAZIONE</text>
<text x="70.9" y="116.9">COMPRESSORE 1</text>
<text x="125.7" y="116.9">COMPRESSORE 1</text>
<text x="180.5" y="116.9">COMPRESSORE 2</text>
<text x="235.4" y="116.9">COMPRESSORE 2</text>
<text x="4.2" y="121.1">UTENZA</text>
<text x="23.4" y="122.6">TIPO</text>
<text x="23.4" y="125.3">POTENZA</text>
<text x="40.5" y="125.3">Kw</text>
<text x="45.3" y="122.6">POTENZA TOT.</text>
<text x="45.3" y="125.3">lb</text>
<text x="61.8" y="122.6">Kw</text>
<text x="63.2" y="125.3">A</text>
<text x="71.1" y="120.2">VELOCITA' 2 POLI</text>
<text x="125.6" y="120.2">VELOCITA' 4 POLI</text>
<text x="180.8" y="120.2">VELOCITA' 2 POLI</text>
<text x="195" y="122.5">37</text>
<text x="235.3" y="120.2">VELOCITA' 4 POLI</text>
<text x="249.8" y="122.5">37</text>
<text x="23.4" y="128.1">COEF. CONTEMP.</text>
<text x="23.4" y="130.9">COSTRUTTORE</text>
<text x="45.3" y="128.1">COS</text>
<text x="72.4" y="130.8">MERLIN GERIN</text>
<text x="127.3" y="130.8">MERLIN GERIN</text>
<text x="182" y="130.8">MERLIN GERIN</text>
<text x="236.9" y="130.8">MERLIN GERIN</text>
<text x="4.2" y="134.8">INTERRUTTORE</text>
<text x="23.4" y="133.6">TIPO</text>
<text x="23.4" y="136.3">N. POLI</text>
<text x="45.3" y="136.3">In</text>
<text x="63.2" y="136.3">A</text>
<text x="72.2" y="136.2">3</text>
<text x="76.4" y="133.5">NS80H</text>
<text x="85.3" y="136.2">80</text>
<text x="127" y="136.2">3</text>
<text x="131.2" y="133.5">NS80H</text>
<text x="140.2" y="136.2">80</text>
<text x="181.8" y="136.2">3</text>
<text x="186" y="133.5">NS80H</text>
<text x="195" y="136.2">80</text>
<text x="236.6" y="136.2">3</text>
<text x="240.8" y="133.5">NS80H</text>
<text x="249.8" y="136.2">80</text>
<text x="4.2" y="138.1">O SEZIONATORE</text>
<text x="23.4" y="139.1">Ith</text>
<text x="23.4" y="141.8">Im (o curva)</text>
<text x="41.3" y="139.1">A</text>
<text x="41.3" y="141.8">A</text>
<text x="45.3" y="141.8">Pdi</text>
<text x="63.2" y="141.8">A</text>
<text x="4.2" y="146.2">DIFFERENZIALE</text>
<text x="23.4" y="144.5">TIPO</text>
<text x="23.4" y="147.3">Idn</text>
<text x="41.3" y="147.3">A</text>
<text x="45.3" y="144.5">CLASSE</text>
<text x="45.3" y="147.3">tdn</text>
<text x="61.8" y="147.3">ms</text>
<text x="4.2" y="151.7">FUSIBILE</text>
<text x="23.4" y="150">TIPO</text>
<text x="23.4" y="152.8">CALIBRO</text>
<text x="23.4" y="155.5">TIPO</text>
<text x="63.2" y="152.8">A</text>
<text x="68.7" y="155.4">3RT1046</text>
<text x="123.5" y="155.4">3RT1046</text>
<text x="178.3" y="155.4">3RT1046</text>
<text x="233.1" y="155.4">3RT1046</text>
<text x="4.2" y="157.1">CONTATTORE</text>
<text x="23.4" y="158.2">In</text>
<text x="23.4" y="161">TIPO</text>
<text x="41.3" y="158.2">A</text>
<text x="45.3" y="158.2">Pn</text>
<text x="61.6" y="158.2">kW</text>
<text x="71.6" y="158.2">95</text>
<text x="85.3" y="158.2">45</text>
<text x="126.4" y="158.2">95</text>
<text x="140.2" y="158.2">45</text>
<text x="181.3" y="158.2">95</text>
<text x="195" y="158.2">45</text>
<text x="236.1" y="158.2">95</text>
<text x="249.8" y="158.2">45</text>
<text x="4.2" y="162.6">RELE' TERMICO</text>
<text x="23.4" y="163.7">TARATURA</text>
<text x="23.4" y="166.5">TIPO CAVO</text>
<text x="63.2" y="163.7">A</text>
<text x="75.3" y="166.4">FG7OR/4</text>
<text x="130.2" y="166.4">FG7OR/4</text>
<text x="185" y="166.4">FG7OR/4</text>
<text x="239.8" y="166.4">FG7OR/4</text>
<text x="23.4" y="169.2">FORMAZIONE</text>
<text x="23.4" y="172">LUNGHEZZA</text>
<text x="62.9" y="172">m</text>
<text x="75" y="169.1">4x25 mmq</text>
<text x="78.5" y="171.9">10</text>
<text x="129.8" y="169.1">4x25 mmq</text>
<text x="133.3" y="171.9">10</text>
<text x="184.6" y="169.1">4x25 mmq</text>
<text x="188.1" y="171.9">10</text>
<text x="239.4" y="169.1">4x25 mmq</text>
<text x="242.9" y="171.9">10</text>
<text x="4.2" y="175">LINEA DI</text>
<text x="4.2" y="178.3">POTENZA</text>
<text x="23.4" y="177.4">C.d.T.</text>
<text x="23.4" y="174.7">lz</text>
<text x="32.7" y="177.4">a In</text>
<text x="40.8" y="177.4">%</text>
<text x="45.3" y="177.4">C.d.T.</text>
<text x="54.6" y="177.4">a Ib</text>
<text x="62.7" y="177.4">%</text>
<text x="63.2" y="174.7">A</text>
<text x="23.4" y="182.9">lk trifase/monof.</text>
<text x="23.4" y="185.7">NUMERAZIONE MORSETTIERA</text>
<text x="23.4" y="180.1">Zk</text>
<text x="39.5" y="180.1">m</text>
<text x="40.3" y="182.9">kA</text>
<text x="45.3" y="180.2">Zs</text>
<text x="45.3" y="182.9">lk1 fase/terra</text>
<text x="61.4" y="180.1">m</text>
<text x="62.2" y="182.9">kA</text>
</g>
<g font-size="2.1">
<text x="14.1" y="2.9">0</text>
<text x="43.8" y="2.9">1</text>
<text x="73.4" y="2.9">2</text>
<text x="103.1" y="2.9">3</text>
<text x="132.8" y="2.9">4</text>
<text x="162.4" y="2.9">5</text>
<text x="192.1" y="2.9">6</text>
<text x="221.7" y="2.9">7</text>
<text x="251.4" y="2.9">8</text>
<text x="281" y="2.9">9</text>
</g>
<g font-size="1.9">
<text x="71.4" y="81.3">S2</text>
<text x="74.5" y="78.9" transform="rotate(90 74.5 78.9)">P2</text>
<text x="249.1" y="81" transform="rotate(-90 249.1 81)">P1</text>
<text x="252.3" y="81.3">S1</text>
<text x="71.4" y="86.7">S1</text>
<text x="74.5" y="85.1" transform="rotate(90 74.5 85.1)">P1</text>
<text x="74.5" y="89.8" transform="rotate(90 74.5 89.8)">P2</text>
<text x="249.1" y="87.2" transform="rotate(-90 249.1 87.2)">P2</text>
<text x="252.3" y="86.7">S2</text>
<text x="71.4" y="92.2">S2</text>
<text x="93.3" y="92.2">X1</text>
<text x="97.5" y="92.2">U</text>
<text x="112.5" y="92.2">X</text>
<text x="123.4" y="92.2">X1</text>
<text x="202.9" y="92.2">X1</text>
<text x="207.1" y="92.2">U</text>
<text x="222.1" y="92.2">X</text>
<text x="233.1" y="92.2">X1</text>
<text x="249.1" y="91.9" transform="rotate(-90 249.1 91.9)">P1</text>
<text x="252.3" y="92.2">S1</text>
<text x="71.4" y="97.7">S1</text>
<text x="74.5" y="96.1" transform="rotate(90 74.5 96.1)">P1</text>
<text x="97.6" y="97.7">V</text>
<text x="112.5" y="97.7">Y</text>
<text x="207.3" y="97.7">V</text>
<text x="222.1" y="97.7">Y</text>
<text x="249.1" y="98.2" transform="rotate(-90 249.1 98.2)">P2</text>
<text x="252.3" y="97.7">S2</text>
<text x="97.1" y="103.2">W</text>
<text x="112.5" y="103.2">Z</text>
<text x="206.8" y="103.2">W</text>
<text x="222.1" y="103.2">Z</text>
</g>
<g font-size="1.7">
<text x="93.3" y="94.8">U</text>
<text x="123.4" y="94.8">X</text>
<text x="202.9" y="94.8">U2</text>
<text x="233.1" y="94.8">X2</text>
<text x="93.3" y="100.3">V</text>
<text x="123.4" y="100.3">Y</text>
<text x="202.9" y="100.3">V2</text>
<text x="233.1" y="100.3">Y2</text>
<text x="93.3" y="105.8">W</text>
<text x="123.4" y="105.8">Z</text>
<text x="202.9" y="105.8">W2</text>
<text x="233.1" y="105.8">Z2</text>
</g>
</svg>
